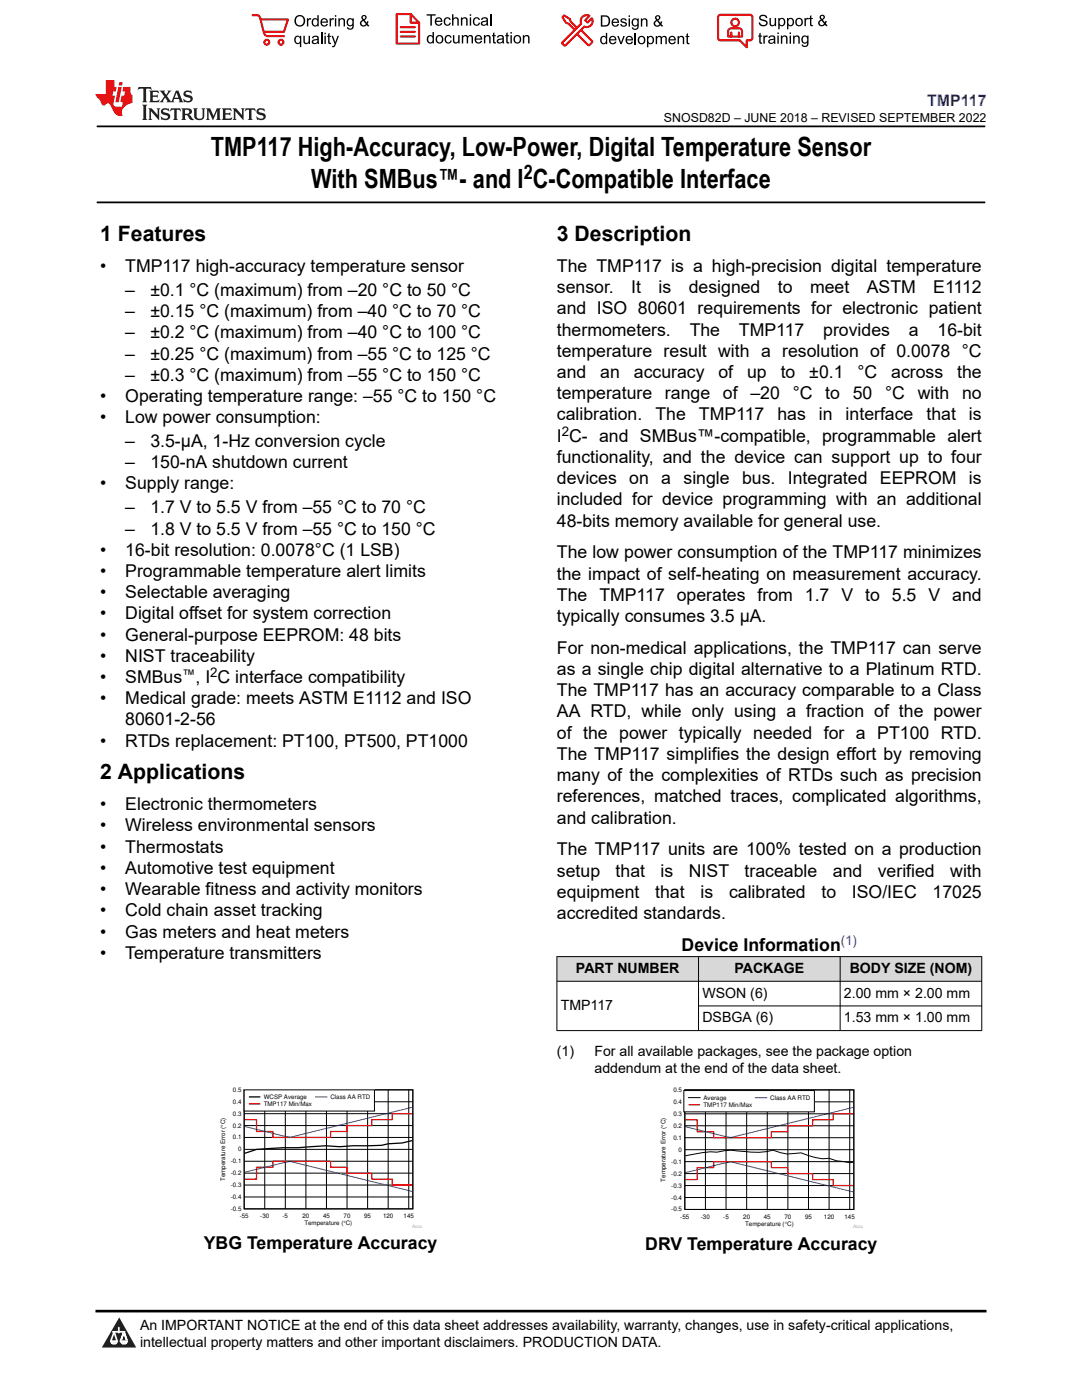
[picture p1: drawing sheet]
<svg xmlns="http://www.w3.org/2000/svg" width="216mm" height="279mm" viewBox="0 0 216 279" stroke-linecap="round" stroke-linejoin="round" font-family="sans-serif">
<path d="M19.3 25.2h177.3M19.3 40.4h177.3" fill="none" stroke="#000" stroke-width=".35"/>
<g fill="#d8d8d8">
<path d="M111.1 190.9h84.8v4.9h-84.8z" fill-rule="evenodd"/>
<path d="M111.2 191h28.1v4.8h-28.1z" fill-rule="evenodd"/>
<path d="M139.4 191h28.2v4.8h-28.2z" fill-rule="evenodd"/>
<path d="M167.7 191h28.1v4.8h-28.1z" fill-rule="evenodd"/>
</g>
<g fill="none" stroke="#000" stroke-width=".2">
<path d="M111.1 190.9h84.9M111.1 195.8h84.9M111.1 190.9v14.8M139.4 190.9v14.8M167.6 190.9v14.8M195.9 190.9v14.8M48.7 217.5h33.7v23.8h-33.7zM48.7 219.9h33.7M52.8 217.5v23.8M56.9 217.5v23.8M61 217.5v23.8M65.1 217.5v23.8"/>
<path d="M69.2 217.5v23.8M73.4 217.5v23.8M77.5 217.5v23.8M81.6 217.5v23.8M139.4 200.8h56.6M196 205.7h-84.9M48.7 238.9h33.7M48.7 236.5h33.7M48.7 234.1h33.7M48.7 231.8h33.7M48.7 229.4h33.7M48.7 227h33.7"/>
<path d="M48.7 224.6h33.7M48.7 222.3h33.7"/>
</g>
<path d="M82.3 227.6l-2.1 .5-2.7 .2-1.4 .3-5.5 .1-2.8 .2-2.8-.2-13.8 .7-2.4 .8" fill="none" stroke="#000" stroke-width=".25"/>
<path d="M48.8 235.3h2.4v-2.4h3.3v-1.1h11.5v1.1h3.2v1.2h5v1.2h4.1v1.2h4M82.3 222.3h-4v1.1h-4.1v1.2h-5v1.2h-3.2v1.2h-11.5v-1.2h-3.3v-2.4h-2.4" fill="none" stroke="#f00" stroke-width=".25"/>
<path d="M48.8 233.9l9.1-2.1 24.4 6M82.3 221l-24.4 6-9.1-2.2" fill="none" stroke="#00f" stroke-width=".2"/>
<path d="M48.7 217.5h26v4.2h-26z" fill-rule="evenodd" fill="#fff"/>
<path d="M48.7 217.5h26v4.2h-26z" fill="none" stroke="#000" stroke-width=".2"/>
<path d="M49.8 218.9h2" fill="none" stroke="#000" stroke-width=".25"/>
<path d="M49.8 220.3h2" fill="none" stroke="#f00" stroke-width=".25"/>
<path d="M63 218.9h2.3" fill="none" stroke="#00f" stroke-width=".2"/>
<path d="M131.6 217h40.7v28.2h-40.7z" fill-rule="evenodd" fill="#fff"/>
<g fill="none" stroke="#000" stroke-width=".2">
<path d="M136.6 217.5h33.8v23.9h-33.8zM136.6 219.9h33.8M140.8 217.5v23.9M144.9 217.5v23.9M149 217.5v23.9M153.1 217.5v23.9M157.2 217.5v23.9M161.3 217.5v23.9M165.4 217.5v23.9M169.6 217.5v23.9M136.6 239h33.8M136.6 236.6h33.8"/>
<path d="M136.6 234.2h33.8M136.6 231.8h33.8M136.6 229.4h33.8M136.6 227.1h33.8M136.6 224.7h33.8M136.6 222.3h33.8M136.7 230.7l5-.8h1.4l2.8-.4 1.4 .2a19.9 19.9 0 0 0 7-.2l2.7 .8 2.8-.2a11.2 11.2 0 0 0 5.6 1.1l1.5 .5 2.7 .4 .7-.2"/>
</g>
<path d="M136.7 235.4h2.4v-2.4h3.3v-1.2h11.5v1.2h3.3v1.2h4.9v1.2h4.2v1.2h4M170.3 222.3h-4v1.2h-4.2v1.2h-4.9v1.2h-3.3v1.2h-11.5v-1.2h-3.3v-2.4h-2.4" fill="none" stroke="#de0000" stroke-width=".25"/>
<path d="M136.7 234l9.2-2.1 24.4 6M170.3 221l-24.4 6-9.2-2.1" fill="none" stroke="#00f" stroke-width=".2"/>
<path d="M136.5 217.6h26v4.3h-26z" fill-rule="evenodd" fill="#fff"/>
<path d="M136.5 217.6h26v4.3h-26zM137.4 219.1h2.3" fill="none" stroke="#000" stroke-width=".2"/>
<path d="M137.5 220.5h2.1" fill="none" stroke="#de0000" stroke-width=".25"/>
<path d="M150.7 219.1h2.3" fill="none" stroke="#00f" stroke-width=".2"/>
<path d="M0 0h215.9v23.8h-215.9z" fill-rule="evenodd" fill="#fff"/>
<path d="M27.7 17.4l-.2 .6 .5-.3h.6v.1v2.2l-.2 .4h1l-.2-.4v-2.2v-.1h.5l.5 .3-.1-.6zM29.8 18.1l.2 .4v1.5l-.2 .4h1.9l.1-.6a1.08 1.08 0 0 1-1.3 .2v-.7h.6l.4 .2v-.6l-.4 .2h-.6v-.6l.2-.1a1 1 0 0 1 1 .2l-.1-.5zM31.8 18.1l1 1.1-1 1.2h.9l-.2-.2 .4-.7 .5 .7-.2 .2h1.6l-.2-.2 .1-.4h1l.1 .4-.1 .2h.9l-.2-.3-.8-2h-.5l-1 2.2-.8-1.1 .9-1.1h-.8l.2 .2-.5 .7-.3-.7 .1-.2zM35.2 18.5l.4 1h-.8zM36.8 18.2a.65 .65 0 0 0-.2 .7 .65 .65 0 0 0 .6 .5l.7 .2 .1 .2a.79 .79 0 0 1-.7 .4 .79 .79 0 0 1-.7-.5l.1 .7 .2-.1a.93 .93 0 0 0 1.1 .1 .93 .93 0 0 0 .4-1 1.46 1.46 0 0 0-1.2-.6l-.1-.3a1.09 1.09 0 0 1 1.2 .2l-.2-.6-.1 .1-.6-.2zM28.4 20.9l.2 .4v2.3l-.2 .3h1l-.2-.3v-2.3l.2-.4zM29.6 21.6l.2 .4v1.6l-.2 .3h.8l-.3-.3v-1.4l1.7 1.8v-2l.2-.4h-.8l.2 .2 .1 1.1-1.2-1.3zM32.3 21.8a.65 .65 0 0 0-.2 .7 .65 .65 0 0 0 .7 .4l.6 .2 .1 .2a.79 .79 0 0 1-.7 .4 .79 .79 0 0 1-.7-.5l.1 .7 .2-.1a.93 .93 0 0 0 1.1 .1 .93 .93 0 0 0 .4-.9 1.46 1.46 0 0 0-1.2-.6l-.1-.4a1.09 1.09 0 0 1 1.2 .2l-.2-.6-.1 .1-.6-.1zM34.1 21.6l-.1 .7a.63 .63 0 0 1 .7-.4l.1 1.7-.3 .3h1l-.2-.3v-1.7a.66 .66 0 0 1 .8 .4l-.1-.7zM36.2 21.6l.2 .4v1.6l-.2 .3h.9l-.2-.2v-.7h.5l.1 .2a.79 .79 0 0 0 1.2 .6l-1-.9a.61 .61 0 0 0 .6-.6 .61 .61 0 0 0-.5-.6zM36.9 21.9h.2a.47 .47 0 0 1 .5 .1 .47 .47 0 0 1 .1 .5l-.2 .2h-.6zM38.5 21.6l.2 .2a2.27 2.27 0 0 0 .4 2 1.04 1.04 0 0 0 1.7-.7v-1.3l.2-.2h-.8l.2 .4v1.1a.6 .6 0 0 1-.6 .6 .6 .6 0 0 1-.6-.6v-1.1l.3-.4zM41.1 21.6l.2 .4v1.6l-.2 .3h.7l-.2-.3v-1.5l.9 1.9 .8-1.9v1.5l-.2 .3h1l-.3-.3v-1.6l.3-.4h-.8l-.7 1.5-.7-1.5zM44.3 21.6l.2 .4v1.6l-.2 .3h1.9l.1-.5a1.09 1.09 0 0 1-1.3 .1v-.6h.6l.4 .1v-.6l-.4 .2h-.6v-.6l.2-.1a1.01 1.01 0 0 1 1 .3l-.1-.6zM46.4 21.6l.3 .4v1.6l-.3 .3h.8l-.2-.3v-1.4l1.6 1.8v-2l.2-.4h-.7l.2 .2v1.1l-1.2-1.3zM49 21.6l-.1 .7a.63 .63 0 0 1 .8-.4v1.7l-.3 .3h1l-.2-.3v-1.7a.66 .66 0 0 1 .8 .4l-.1-.7zM51.4 21.8a.65 .65 0 0 0-.2 .7 .65 .65 0 0 0 .6 .4l.6 .2 .2 .2a.79 .79 0 0 1-.8 .4 .79 .79 0 0 1-.6-.5l.1 .7 .2-.1a.93 .93 0 0 0 1 .1 .93 .93 0 0 0 .5-.9 1.46 1.46 0 0 0-1.3-.6l-.1-.4a1.09 1.09 0 0 1 1.3 .2l-.2-.6-.2 .1-.5-.1z" fill="#231f20"/>
<path d="M21.1 16v2.8h-2.1l.1 .3 .9 1a.95 .95 0 0 0 .9 .9 .59 .59 0 0 1 .6-.4 .59 .59 0 0 1 .5 .4l.4 .8a1.59 1.59 0 0 0 2.1 1.3 1.61 1.61 0 0 1 1-2.2l1-.4-.1-1.5a1.59 1.59 0 0 1-.4-1.6h-1.4l-.2 .9h.5l-.1 .8h-.5l-.2 1v.2l.4 .1-.2 .9h-.6a.73 .73 0 0 1-1.1-.7l.3-1.5h-.5l.2-.8h.5l.2-.9h-.5v-1.4zM23.6 17.4l-.6 3h.7l.6-3zM23.8 16.4l-.1 .7h.7l.1-.7z" fill="#ed1c24"/>
<g fill="#000">
<path d="M58.7 4.2a1.15 1.15 0 0 1 2.3 0 1.15 1.15 0 0 1-2.3 0zM59.3 3.5a.89 .89 0 0 0-.2 1.1 .89 .89 0 0 0 1.1 .4 .88 .88 0 0 0 .3-1.3 .88 .88 0 0 0-1.2-.2z" fill-rule="evenodd"/>
<path d="M58.9 7.3l.5-.2 .5 .3v-.3h.2v2.3h-.3v-.8a.74 .74 0 0 1-.9 0 .74 .74 0 0 1-.2-1zM59.1 7.5a.57 .57 0 0 0-.1 .7 .57 .57 0 0 0 .7 .2 .57 .57 0 0 0 .2-.7 .57 .57 0 0 0-.8-.2z" fill-rule="evenodd"/>
<path d="M61.2 3.6h.3v.3l.2-.2 .3-.1 .1 .1-.1 .3a.36 .36 0 0 0-.4 0 .36 .36 0 0 0-.1 .4v.9h-.3z" fill-rule="evenodd"/>
<path d="M60.5 7.1h.3v.9a.41 .41 0 0 0 .4 .6 .41 .41 0 0 0 .4-.6v-.9h.3v1.7h-.3v-.3a.58 .58 0 0 1-.7 .3 .58 .58 0 0 1-.4-.6z" fill-rule="evenodd"/>
<path d="M62.4 3.8l.5-.2 .4 .2v-.8h.3v2.3h-.3v-.2a.75 .75 0 0 1-1-.1 .75 .75 0 0 1 0-1zM62.6 4a.57 .57 0 0 0-.1 .7 .57 .57 0 0 0 .7 .2 .57 .57 0 0 0 .1-.7 .57 .57 0 0 0-.7-.2z" fill-rule="evenodd"/>
<path d="M62.4 7.3a.74 .74 0 0 1 .9-.1 .74 .74 0 0 1 .3 .9l.1 .7h-.3v-.2a.57 .57 0 0 1-.9 .2 .57 .57 0 0 1-.1-.8l.9-.3a.41 .41 0 0 0-.3-.4 .41 .41 0 0 0-.5 .4l-.3-.1zM62.6 8.2a.35 .35 0 0 0 .1 .5 .35 .35 0 0 0 .5-.3l.1-.4z" fill-rule="evenodd"/>
<path d="M64.7 6.5h.3v.3h-.3zM64.7 7.1h.3v1.7h-.3z" fill-rule="evenodd"/>
<path d="M64.2 3.8a.76 .76 0 0 1 .9-.1 .76 .76 0 0 1 .3 .8h-1.2a.47 .47 0 0 0 .4 .6 .47 .47 0 0 0 .5-.4l.3 .1a.82 .82 0 0 1-1.2 .3 .82 .82 0 0 1 0-1.3zM64.4 4l-.2 .3h.9l-.2-.4z" fill-rule="evenodd"/>
<path d="M65.8 3.6h.2v.3l.2-.2 .3-.1 .2 .1-.1 .3a.36 .36 0 0 0-.5 0 .36 .36 0 0 0 0 .4v.9h-.3z" fill-rule="evenodd"/>
<path d="M65.5 6.7l.3-.1v.5h.2v.3h-.2v.9v.2h.2l.1 .3a.41 .41 0 0 1-.5-.1 .41 .41 0 0 1-.1-.4v-.9h-.2v-.3h.2z" fill-rule="evenodd"/>
<path d="M66.1 7.1h.3l.5 1.4 .5-1.4h.2l-.6 1.7a.57 .57 0 0 1-.7 .6v-.3a.37 .37 0 0 0 .5-.3z" fill-rule="evenodd"/>
<path d="M66.8 3h.3v.3h-.3zM66.8 3.6h.3v1.7h-.3z" fill-rule="evenodd"/>
<path d="M67.5 3.6h.3v.3a.58 .58 0 0 1 .7-.3 .58 .58 0 0 1 .3 .7v1h-.2v-1a.4 .4 0 0 0-.5-.5 .4 .4 0 0 0-.3 .6v.9h-.3z" fill-rule="evenodd"/>
<path d="M69.3 3.8l.6-.2 .4 .2v-.2h.3v1.5a.71 .71 0 0 1-.5 .8 .71 .71 0 0 1-.9-.5h.3a.46 .46 0 0 0 .6 .3 .46 .46 0 0 0 .2-.6 .78 .78 0 0 1-1.1-.2 .78 .78 0 0 1 .1-1.1zM69.6 4a.53 .53 0 0 0-.1 .8 .53 .53 0 0 0 .8 0 .54 .54 0 0 0 0-.7 .54 .54 0 0 0-.7-.1z" fill-rule="evenodd"/>
<path d="M72.2 3.1a.53 .53 0 0 1 .9 .1 .53 .53 0 0 1-.4 .8l.5 .5 .1-.3 .2 .1-.2 .5 .4 .3-.2 .2-.3-.3a.71 .71 0 0 1-1.2 .1 .71 .71 0 0 1 .3-1.1l-.2-.5zM72.3 3.5a.3 .3 0 0 0 .6 0 .3 .3 0 0 0-.6 0zM72.3 4.3a.45 .45 0 0 0 0 .7 .45 .45 0 0 0 .7-.2l-.5-.6z" fill-rule="evenodd"/>
<path d="M85.1 2.8h1.8v.3h-.7v2h-.3v-2h-.8z" fill-rule="evenodd"/>
<path d="M85.3 7.2l.6-.2 .4 .2v-.8h.3v2.3h-.3v-.2a.76 .76 0 0 1-1-.1 .76 .76 0 0 1-.1-1zM85.6 7.4a.58 .58 0 0 0-.1 .7 .58 .58 0 0 0 .7 .2 .58 .58 0 0 0 .1-.7 .58 .58 0 0 0-.7-.2z" fill-rule="evenodd"/>
<path d="M87.2 7.2a.81 .81 0 0 1 1.1 .1 .81 .81 0 0 1-.1 1.2 .81 .81 0 0 1-1.2-.2v-.7zM87.3 7.4a.57 .57 0 0 0 0 .8 .57 .57 0 0 0 .8 0 .57 .57 0 0 0 0-.7 .57 .57 0 0 0-.8-.1z" fill-rule="evenodd"/>
<path d="M87 3.7a.77 .77 0 0 1 .9-.2 .77 .77 0 0 1 .4 .9h-1.3a.48 .48 0 0 0 .4 .5 .48 .48 0 0 0 .6-.3h.3a.83 .83 0 0 1-1.3 .4 .83 .83 0 0 1 0-1.3zM87.2 3.8l-.1 .3h.9l-.3-.4z" fill-rule="evenodd"/>
<path d="M88.7 3.7a.7 .7 0 0 1 1.2 .3h-.2a.45 .45 0 0 0-.6-.3 .45 .45 0 0 0-.3 .6 .45 .45 0 0 0 .3 .6 .45 .45 0 0 0 .6-.4l.3 .1a.76 .76 0 0 1-1.1 .5 .76 .76 0 0 1-.3-1.1z" fill-rule="evenodd"/>
<path d="M88.9 7.2a.7 .7 0 0 1 1.2 .3h-.3a.45 .45 0 0 0-.5-.3 .45 .45 0 0 0-.3 .6 .45 .45 0 0 0 .3 .6 .45 .45 0 0 0 .6-.3h.2a.76 .76 0 0 1-1 .5 .76 .76 0 0 1-.3-1.1z" fill-rule="evenodd"/>
<path d="M90.2 2.8h.3v.9a.59 .59 0 0 1 .7-.2 .59 .59 0 0 1 .3 .6v1h-.2v-1a.4 .4 0 0 0-.5-.4 .4 .4 0 0 0-.3 .5v.9h-.3z" fill-rule="evenodd"/>
<path d="M90.4 7h.3v.9a.41 .41 0 0 0 .4 .6 .41 .41 0 0 0 .3-.6v-.9h.3v1.7h-.2v-.3a.58 .58 0 0 1-.7 .3 .58 .58 0 0 1-.4-.7z" fill-rule="evenodd"/>
<path d="M92 3.5h.2v.2a.59 .59 0 0 1 .7-.3 .59 .59 0 0 1 .4 .7v1h-.3v-1a.41 .41 0 0 0-.4-.4 .41 .41 0 0 0-.4 .5v.9h-.2z" fill-rule="evenodd"/>
<path d="M92.1 7h.3v.3a.56 .56 0 0 1 1 0 .54 .54 0 0 1 .6-.3 .54 .54 0 0 1 .4 .5v1.2h-.3v-1.1a.34 .34 0 0 0-.3-.4 .34 .34 0 0 0-.4 .3v1.2h-.3v-1.1a.38 .38 0 0 0-.5-.3 .38 .38 0 0 0-.2 .5v.9h-.3z" fill-rule="evenodd"/>
<path d="M93.7 2.8h.3v.4h-.3zM93.7 3.5h.3v1.6h-.3z" fill-rule="evenodd"/>
<path d="M94.6 3.7a.7 .7 0 0 1 1.2 .3h-.3a.45 .45 0 0 0-.6-.3 .45 .45 0 0 0-.3 .6 .45 .45 0 0 0 .4 .6 .45 .45 0 0 0 .5-.4l.3 .1a.76 .76 0 0 1-1 .5 .76 .76 0 0 1-.4-1.1z" fill-rule="evenodd"/>
<path d="M94.9 7.2a.77 .77 0 0 1 .9-.1 .77 .77 0 0 1 .4 .8h-1.2a.48 .48 0 0 0 .3 .6 .48 .48 0 0 0 .6-.4l.3 .1a.83 .83 0 0 1-1.3 .3 .83 .83 0 0 1 0-1.3zM95.1 7.3l-.1 .4h.9l-.2-.4z" fill-rule="evenodd"/>
<path d="M96.6 7h.2v.3a.59 .59 0 0 1 .7-.3 .59 .59 0 0 1 .4 .7v1h-.3v-1a.41 .41 0 0 0-.4-.5 .41 .41 0 0 0-.4 .6v.9h-.2z" fill-rule="evenodd"/>
<path d="M96.1 3.7a.74 .74 0 0 1 1-.2 .74 .74 0 0 1 .3 .9v.7h-.2l-.1-.2a.59 .59 0 0 1-.8 .3 .59 .59 0 0 1-.2-.8l1-.3a.42 .42 0 0 0-.4-.5 .42 .42 0 0 0-.4 .4l-.3-.1zM96.3 4.5a.36 .36 0 0 0 .2 .5 .36 .36 0 0 0 .5-.2l.1-.5z" fill-rule="evenodd"/>
<path d="M98.4 6.6l.3-.2v.6h.2v.2h-.2v1v.2h.2l.1 .3a.41 .41 0 0 1-.5-.1 .41 .41 0 0 1-.1-.4v-1h-.2v-.2h.2z" fill-rule="evenodd"/>
<path d="M99.3 7.2a.74 .74 0 0 1 1-.2 .74 .74 0 0 1 .2 1l.1 .7h-.3v-.2a.59 .59 0 0 1-.8 .2 .59 .59 0 0 1-.3-.8l1.1-.3a.42 .42 0 0 0-.4-.4 .42 .42 0 0 0-.5 .3h-.2zM99.5 8a.36 .36 0 0 0 .2 .5 .36 .36 0 0 0 .4-.2l.2-.5z" fill-rule="evenodd"/>
<path d="M101 6.6l.3-.2v.6h.3v.2h-.3v1l.1 .2h.2v.3a.41 .41 0 0 1-.4-.1 .41 .41 0 0 1-.2-.4v-1h-.2v-.2h.2z" fill-rule="evenodd"/>
<path d="M101.9 6.4h.2v.3h-.2zM101.9 7h.2v1.7h-.2z" fill-rule="evenodd"/>
<path d="M102.7 7.2a.81 .81 0 0 1 1.1 .1 .81 .81 0 0 1-.1 1.2 .81 .81 0 0 1-1.2-.2v-.7zM102.9 7.4a.57 .57 0 0 0-.1 .8 .57 .57 0 0 0 .9 0 .57 .57 0 0 0-.1-.7 .57 .57 0 0 0-.7-.1z" fill-rule="evenodd"/>
<path d="M104.3 7h.3v.3a.59 .59 0 0 1 .7-.3 .59 .59 0 0 1 .4 .7v1h-.3v-1a.41 .41 0 0 0-.5-.5 .41 .41 0 0 0-.3 .6v.9h-.3z" fill-rule="evenodd"/>
<path d="M119.9 3.1h.8a1.12 1.12 0 0 1 1 1.1 1.12 1.12 0 0 1-1 1.1h-.8zM120.2 3.3v1.7h.5a.86 .86 0 0 0 .8-.8 .86 .86 0 0 0-.8-.9z" fill-rule="evenodd"/>
<path d="M119.9 7.4l.5-.3 .5 .3v-.8h.3v2.2h-.3v-.2a.75 .75 0 0 1-1 0 .75 .75 0 0 1-.1-1zM120.2 7.5a.57 .57 0 0 0-.2 .8 .57 .57 0 0 0 .8 .2 .57 .57 0 0 0 .1-.8 .57 .57 0 0 0-.7-.2z" fill-rule="evenodd"/>
<path d="M121.7 7.4a.76 .76 0 0 1 .9-.2 .76 .76 0 0 1 .4 .9h-1.2a.47 .47 0 0 0 .3 .5 .47 .47 0 0 0 .6-.3h.3a.82 .82 0 0 1-1.3 .4 .82 .82 0 0 1 0-1.3zM121.9 7.5l-.1 .3h.9l-.2-.4z" fill-rule="evenodd"/>
<path d="M122.2 3.9a.76 .76 0 0 1 .9-.2 .76 .76 0 0 1 .4 .9h-1.2a.47 .47 0 0 0 .4 .5 .47 .47 0 0 0 .5-.3h.3a.82 .82 0 0 1-1.2 .4 .82 .82 0 0 1-.1-1.3zM122.5 4l-.2 .3h.9l-.2-.4z" fill-rule="evenodd"/>
<path d="M123.9 3.8a.71 .71 0 0 1 1.1 .3h-.2a.32 .32 0 0 0-.4-.3 .32 .32 0 0 0-.3 .4h.1a.75 .75 0 0 1 .9 .8 .72 .72 0 0 1-.7 .3 .72 .72 0 0 1-.6-.5h.2a.36 .36 0 0 0 .4 .4 .36 .36 0 0 0 .3-.5 .8 .8 0 0 1-.9-.7z" fill-rule="evenodd"/>
<path d="M123.2 7.2h.3l.4 1.3 .5-1.3h.3l-.6 1.6h-.3z" fill-rule="evenodd"/>
<path d="M125.4 3.1h.3v.3h-.3zM125.4 3.7h.3v1.6h-.3z" fill-rule="evenodd"/>
<path d="M125 7.4a.76 .76 0 0 1 .9-.2 .76 .76 0 0 1 .4 .9h-1.2a.47 .47 0 0 0 .4 .5 .47 .47 0 0 0 .5-.3h.3a.82 .82 0 0 1-1.2 .4 .82 .82 0 0 1-.1-1.3zM125.3 7.5l-.2 .3h.9l-.2-.4z" fill-rule="evenodd"/>
<path d="M126.2 3.9l.5-.3 .5 .3v-.2h.3v1.4a.71 .71 0 0 1-.6 .8 .71 .71 0 0 1-.8-.5l.2 .1a.46 .46 0 0 0 .7 .2 .46 .46 0 0 0 .2-.6 .78 .78 0 0 1-1.1-.1 .78 .78 0 0 1 .1-1.1zM126.4 4a.53 .53 0 0 0 0 .8 .53 .53 0 0 0 .7 0 .54 .54 0 0 0 0-.7 .54 .54 0 0 0-.7-.1z" fill-rule="evenodd"/>
<path d="M127.5 7.3a.8 .8 0 0 1 1.1 .2 .8 .8 0 0 1-.1 1.1 .8 .8 0 0 1-1.2-.1v-.8zM127.7 7.5a.56 .56 0 0 0-.1 .9 .56 .56 0 0 0 .8-.1 .56 .56 0 0 0 0-.7 .56 .56 0 0 0-.7-.1z" fill-rule="evenodd"/>
<path d="M127.9 3.7h.2v.2a.58 .58 0 0 1 .7-.2 .58 .58 0 0 1 .4 .6v1h-.3v-1a.4 .4 0 0 0-.4-.4 .4 .4 0 0 0-.3 .5v.9h-.3z" fill-rule="evenodd"/>
<path d="M129.1 7.2h.2v.2a.72 .72 0 0 1 1-.1 .72 .72 0 0 1 .2 1 .64 .64 0 0 1-.5 .5 .64 .64 0 0 1-.6-.2v.8h-.3zM129.5 7.5a.56 .56 0 0 0-.1 .8 .56 .56 0 0 0 .7 .2 .56 .56 0 0 0 .1-.8 .56 .56 0 0 0-.7-.2z" fill-rule="evenodd"/>
<path d="M130.8 7.2h.3v.2a.55 .55 0 0 1 .9 0 .53 .53 0 0 1 .7-.3 .53 .53 0 0 1 .4 .6v1.1h-.3v-1a.34 .34 0 0 0-.3-.4 .34 .34 0 0 0-.4 .3v1.1h-.3v-1a.37 .37 0 0 0-.5-.4 .37 .37 0 0 0-.2 .6v.8h-.3z" fill-rule="evenodd"/>
<path d="M130.9 3.2a.53 .53 0 0 1 .8 .1 .53 .53 0 0 1-.3 .8l.4 .5 .1-.4 .3 .1-.2 .5 .3 .3-.2 .3-.3-.4a.71 .71 0 0 1-1.2 .1 .71 .71 0 0 1 .4-1.1l-.3-.5zM130.9 3.6a.3 .3 0 0 0 .6 0 .3 .3 0 0 0-.6 0zM130.9 4.3a.45 .45 0 0 0 0 .7 .45 .45 0 0 0 .7-.2l-.5-.6z" fill-rule="evenodd"/>
<path d="M133.6 7.4a.76 .76 0 0 1 .9-.2 .76 .76 0 0 1 .4 .9h-1.3a.47 .47 0 0 0 .4 .5 .47 .47 0 0 0 .6-.3h.3a.82 .82 0 0 1-1.3 .4 .82 .82 0 0 1 0-1.3zM133.8 7.5l-.1 .3h.9l-.3-.4z" fill-rule="evenodd"/>
<path d="M135.2 7.2h.3v.2a.58 .58 0 0 1 .7-.2 .58 .58 0 0 1 .3 .6v1h-.3v-1a.4 .4 0 0 0-.4-.4 .4 .4 0 0 0-.3 .5v.9h-.3z" fill-rule="evenodd"/>
<path d="M137 6.8l.3-.2v.6h.2v.2h-.2v1v.2h.2l.1 .2a.41 .41 0 0 1-.5 0 .41 .41 0 0 1-.1-.5v-.9h-.2v-.2h.2z" fill-rule="evenodd"/>
<path d="M151.7 3.1a.88 .88 0 0 1 1.4 .5h-.3a.49 .49 0 0 0-.5-.5 .49 .49 0 0 0-.4 .6v.1a1.06 1.06 0 0 1 1.3 1 .95 .95 0 0 1-1 .4 .95 .95 0 0 1-.8-.7h.3a.58 .58 0 0 0 .6 .5 .58 .58 0 0 0 .5-.6l-.2-.1a.95 .95 0 0 1-1.1-.9z" fill-rule="evenodd"/>
<path d="M151.5 6.7l.3-.2v.6h.3v.2h-.3v1v.2h.3v.2a.41 .41 0 0 1-.5 0 .41 .41 0 0 1-.1-.5v-.9h-.2v-.2h.2z" fill-rule="evenodd"/>
<path d="M152.3 7.1h.3v.2l.1-.2h.4h.1l-.1 .3a.36 .36 0 0 0-.4 0 .36 .36 0 0 0-.1 .5v.8h-.3z" fill-rule="evenodd"/>
<path d="M153.4 7.3a.74 .74 0 0 1 1-.2 .74 .74 0 0 1 .3 .9l.1 .7h-.3l-.1-.2a.57 .57 0 0 1-.8 .3 .57 .57 0 0 1-.1-.9l.9-.2a.41 .41 0 0 0-.4-.4 .41 .41 0 0 0-.4 .3h-.3zM153.7 8.1a.35 .35 0 0 0 .1 .5 .35 .35 0 0 0 .5-.2l.1-.5z" fill-rule="evenodd"/>
<path d="M153.5 3.6h.3v.9a.41 .41 0 0 0 .4 .5 .41 .41 0 0 0 .4-.5v-.9h.3v1.6h-.3v-.2a.58 .58 0 0 1-.7 .2 .58 .58 0 0 1-.4-.6z" fill-rule="evenodd"/>
<path d="M155.1 6.5h.3v.3h-.3zM155.1 7.1h.3v1.6h-.3z" fill-rule="evenodd"/>
<path d="M155.3 3.6h.2v.2a.72 .72 0 0 1 1-.1 .72 .72 0 0 1 .2 1 .64 .64 0 0 1-.5 .5 .64 .64 0 0 1-.6-.2v.8h-.3zM155.7 3.9a.56 .56 0 0 0-.2 .8 .56 .56 0 0 0 .8 .2 .56 .56 0 0 0 .1-.8 .56 .56 0 0 0-.7-.2z" fill-rule="evenodd"/>
<path d="M155.8 7.1h.3v.2a.58 .58 0 0 1 .7-.2 .58 .58 0 0 1 .3 .6v1h-.2v-1a.4 .4 0 0 0-.5-.4 .4 .4 0 0 0-.3 .5v.9h-.3z" fill-rule="evenodd"/>
<path d="M157 3.6h.3v.2a.72 .72 0 0 1 1-.1 .72 .72 0 0 1 .1 1 .64 .64 0 0 1-.4 .5 .64 .64 0 0 1-.7-.2v.8h-.3zM157.4 3.9a.56 .56 0 0 0-.1 .8 .56 .56 0 0 0 .7 .2 .56 .56 0 0 0 .2-.8 .56 .56 0 0 0-.8-.2z" fill-rule="evenodd"/>
<path d="M157.6 6.5h.2v.3h-.2zM157.6 7.1h.2v1.6h-.2z" fill-rule="evenodd"/>
<path d="M158.3 7.1h.2v.2a.58 .58 0 0 1 .7-.2 .58 .58 0 0 1 .4 .6v1h-.3v-1a.4 .4 0 0 0-.4-.4 .4 .4 0 0 0-.4 .5v.9h-.2z" fill-rule="evenodd"/>
<path d="M158.9 3.7a.8 .8 0 0 1 1.2 .2 .8 .8 0 0 1-.2 1.1 .8 .8 0 0 1-1.1-.1l-.1-.8zM159.1 3.9a.56 .56 0 0 0-.1 .9 .56 .56 0 0 0 .9 0 .56 .56 0 0 0-.1-.8 .56 .56 0 0 0-.7-.1z" fill-rule="evenodd"/>
<path d="M160.1 7.3l.5-.2 .5 .2v-.2h.2v1.4a.71 .71 0 0 1-.5 .9 .71 .71 0 0 1-.8-.5h.2a.46 .46 0 0 0 .6 .2 .46 .46 0 0 0 .2-.6 .78 .78 0 0 1-1-.1 .78 .78 0 0 1 .1-1.1zM160.3 7.4a.53 .53 0 0 0-.1 .8 .53 .53 0 0 0 .8 0 .54 .54 0 0 0 0-.7 .54 .54 0 0 0-.7-.1z" fill-rule="evenodd"/>
<path d="M160.5 3.6h.3v.2l.1-.2h.4h.1l-.1 .3a.36 .36 0 0 0-.4 0 .36 .36 0 0 0-.1 .5v.8h-.3z" fill-rule="evenodd"/>
<path d="M161.6 3.2l.3-.2v.6h.3v.2h-.3v1l.1 .2h.2v.2a.41 .41 0 0 1-.4 0 .41 .41 0 0 1-.2-.5v-.9h-.2v-.2h.2z" fill-rule="evenodd"/>
<path d="M163.7 3.1a.53 .53 0 0 1 .8 .1 .53 .53 0 0 1-.3 .8l.4 .5 .1-.3h.3l-.2 .5 .3 .3-.2 .3-.3-.3a.71 .71 0 0 1-1.2 .1 .71 .71 0 0 1 .4-1.2l-.3-.5zM163.8 3.5a.3 .3 0 0 0 .6 0 .3 .3 0 0 0-.6 0zM163.7 4.2a.45 .45 0 0 0 0 .8 .45 .45 0 0 0 .7-.3l-.5-.6z" fill-rule="evenodd"/>
</g>
<path d="M64.2 6.5v2.3M97.9 2.8v2.3M126.8 6.6v2.2" fill="none" stroke="#000" stroke-width=".28"/>
<g fill="none" stroke="#de0000" stroke-width=".42">
<path d="M50.4 3l1.1 .1a1.4 1.4 0 0 1 .6 1.2l.6 2.5a.95 .95 0 0 0 1.2 .4h2.8M52 3.9h5.5l-.8 2.4h-4M79.1 2.8h2.8v1.7h1.7v4.2h-4.5zM80 6.4h2.8M80 5.4h2.8M80 7.3h2.8M82 2.8l1.6 1.7M115.1 5.5l-1.2-1.2-.2-.5-1.2-.7-.3 .3 .7 1.1 .5 .2 1.3 1.3M115.9 6l2.2 2.2v.3l-.5 .5h-.3l-2.2-2.2zM115.9 6l.7-.7a1.19 1.19 0 0 0 1.3-.3 1.19 1.19 0 0 0 .2-1.4l-.8 .9-.5-.5 .8-.8a1.19 1.19 0 0 0-1.3 .1 1.19 1.19 0 0 0-.3 1.4l-3.8 3.7v.3l.3 .3h.3l2.3-2.2M143.3 3.2l.5-.2h5.9l.4 .2v4.4l-.2 .4-.9 .1v1.3l-1.4-1.3h-3.8l-.5-.3zM145.5 5.8l.4-.1h1.6a.61 .61 0 0 1 .6 .6v1h-2.8v-1z"/>
<path d="M145.9 6.5v.8M147.4 6.5v.8"/>
<circle cx="53.2" cy="8.4" r=".49"/>
<circle cx="56.1" cy="8.4" r=".49"/>
<circle cx="146.7" cy="4.5" r=".75"/>
</g>
<path d="M0 261.4h215.9v18h-215.9z" fill-rule="evenodd" fill="#fff"/>
<path d="M23.8 262.9l3.4 6h-6.9z" fill="#231f20"/>
<path d="M22.1 267.7h1.3l-.4 .5h-.3a.55 .55 0 0 1-.6-.5z" fill-rule="evenodd" fill="#fff"/>
<path d="M22.1 267.7h1.3l-.4 .5h-.3a.55 .55 0 0 1-.6-.5z" fill="none" stroke="#231f20" stroke-width=".34"/>
<path d="M22.1 267.7h1.3l-.4 .5h-.5zM22.6 265.8h.1M22.6 265.8h2.3zM23.7 265.9h.1M23.7 264.9v1zM24 267.7h.1" fill="none" stroke="#fff" stroke-width=".34"/>
<path d="M24.7 265.8l-.7 1.9z" fill="#fff"/>
<path d="M24.7 265.8l-.7 1.9z" fill="none" stroke="#fff" stroke-width=".34"/>
<path d="M24.7 265.8l.7 1.9z" fill="#fff"/>
<path d="M24.7 265.8l.7 1.9zM25.3 267.7h.1" fill="none" stroke="#fff" stroke-width=".34"/>
<path d="M22.8 265.8l-.7 1.9z" fill="#fff"/>
<path d="M22.8 265.8l-.7 1.9z" fill="none" stroke="#fff" stroke-width=".34"/>
<path d="M22.8 265.8l.6 1.9z" fill="#fff"/>
<path d="M22.8 265.8l.6 1.9z" fill="none" stroke="#fff" stroke-width=".34"/>
<path d="M24.1 267.7h1.3a.65 .65 0 0 1-.6 .5 .65 .65 0 0 1-.7-.5z" fill-rule="evenodd" fill="#fff"/>
<path d="M24.1 267.7h1.3a.65 .65 0 0 1-.6 .5 .65 .65 0 0 1-.7-.5z" fill="none" stroke="#231f20" stroke-width=".34"/>
<path d="M24 267.7h.1M24.1 267.7h1.3l-.4 .5h-.5z" fill="none" stroke="#fff" stroke-width=".34"/>
<path d="M19 261.7h177.8" fill="none" stroke="#000" stroke-width=".53"/>
<g font-size="5.3">
<text x="42.1" y="31.2">TMP117 High-Accuracy, Low-Power, Digital Temperature Sensor</text>
<text x="62.1" y="37.5">With SMBus™- and I C-Compatible Interface</text>
</g>
<g font-size="4.2">
<text x="20" y="48.1">1 Features</text>
<text x="111.1" y="48.1">3 Description</text>
<text x="20" y="155.6">2 Applications</text>
</g>
<text font-size="4" x="104.5" y="35.8">2</text>
<g font-size="3.5">
<text x="20" y="54.3">•</text>
<text x="25" y="54.3">TMP117 high-accuracy temperature sensor</text>
<text x="25" y="59">–</text>
<text x="30" y="59">±0.1 °C (maximum) from –20 °C to 50 °C</text>
<text x="111.1" y="54.3">The TMP117 is a high-precision digital temperature</text>
<text x="111.1" y="58.5">sensor.</text>
<text x="126" y="58.5">It</text>
<text x="131.4" y="58.5">is</text>
<text x="137.4" y="58.5">designed</text>
<text x="155.2" y="58.5">to</text>
<text x="161.6" y="58.5">meet</text>
<text x="173" y="58.5">ASTM</text>
<text x="186.2" y="58.5">E1112</text>
<text x="25" y="63.3">–</text>
<text x="30" y="63.3">±0.15 °C (maximum) from –40 °C to 70 °C</text>
<text x="111.1" y="62.8">and ISO 80601 requirements for electronic patient</text>
<text x="25" y="67.5">–</text>
<text x="25" y="71.7">–</text>
<text x="30" y="67.5">±0.2 °C (maximum) from –40 °C to 100 °C</text>
<text x="30" y="71.7">±0.25 °C (maximum) from –55 °C to 125 °C</text>
<text x="111.1" y="67">thermometers.</text>
<text x="111.1" y="71.2">temperature result with a resolution of 0.0078 °C</text>
<text x="137.6" y="67">The</text>
<text x="147.5" y="67">TMP117</text>
<text x="164.3" y="67">provides</text>
<text x="181.4" y="67">a</text>
<text x="187.1" y="67">16-bit</text>
<text x="25" y="76">–</text>
<text x="30" y="76">±0.3 °C (maximum) from –55 °C to 150 °C</text>
<text x="111.1" y="75.5">and</text>
<text x="119.8" y="75.5">an</text>
<text x="126.5" y="75.5">accuracy</text>
<text x="143.4" y="75.5">of</text>
<text x="149.1" y="75.5">up</text>
<text x="155.8" y="75.5">to</text>
<text x="161.5" y="75.5">±0.1</text>
<text x="171.1" y="75.5">°C</text>
<text x="177.8" y="75.5">across</text>
<text x="191" y="75.5">the</text>
<text x="20" y="80.2">•</text>
<text x="25" y="80.2">Operating temperature range: –55 °C to 150 °C</text>
<text x="111.1" y="79.7">temperature</text>
<text x="111.1" y="83.9">calibration.</text>
<text x="130.8" y="83.9">The</text>
<text x="132.7" y="79.7">range</text>
<text x="139.5" y="83.9">TMP117</text>
<text x="144.3" y="79.7">of –20</text>
<text x="155.1" y="83.9">has</text>
<text x="158.2" y="79.7">°C</text>
<text x="163.4" y="83.9">in</text>
<text x="164.7" y="79.7">to</text>
<text x="168.7" y="83.9">interface</text>
<text x="170.2" y="79.7">50</text>
<text x="176.6" y="79.7">°C</text>
<text x="183.1" y="79.7">with</text>
<text x="184.9" y="83.9">that</text>
<text x="192" y="79.7">no</text>
<text x="193.3" y="83.9">is</text>
<text x="20" y="84.4">•</text>
<text x="25" y="84.4">Low power consumption:</text>
<text x="25" y="89.2">–</text>
<text x="30" y="89.2">3.5-μA, 1-Hz conversion cycle</text>
<text x="111.1" y="88.2">I C- and SMBus™-compatible, programmable alert</text>
<text x="25" y="93.4">–</text>
<text x="30" y="93.4">150-nA shutdown current</text>
<text x="111.1" y="92.4">functionality, and the device can support up to four</text>
<text x="20" y="97.7">•</text>
<text x="25" y="97.7">Supply range:</text>
<text x="111.1" y="100.9">included for device programming with an additional</text>
<text x="111.1" y="96.6">devices</text>
<text x="125.6" y="96.6">on</text>
<text x="132" y="96.6">a</text>
<text x="136.4" y="96.6">single</text>
<text x="148.1" y="96.6">bus.</text>
<text x="157.2" y="96.6">Integrated</text>
<text x="175.6" y="96.6">EEPROM</text>
<text x="193.3" y="96.6">is</text>
<text x="25" y="102.4">–</text>
<text x="25" y="106.7">–</text>
<text x="30" y="102.4">1.7 V to 5.5 V from –55 °C to 70 °C</text>
<text x="30" y="106.7">1.8 V to 5.5 V from –55 °C to 150 °C</text>
<text x="111.1" y="105.1">48-bits memory available for general use.</text>
<text x="20" y="110.9">•</text>
<text x="25" y="110.9">16-bit resolution: 0.0078°C (1 LSB)</text>
<text x="111.1" y="111.4">The low power consumption of the TMP117 minimizes</text>
<text x="20" y="115.1">•</text>
<text x="20" y="119.4">•</text>
<text x="25" y="115.1">Programmable temperature alert limits</text>
<text x="25" y="119.4">Selectable averaging</text>
<text x="111.1" y="115.7">the impact of self-heating on measurement accuracy.</text>
<text x="111.1" y="119.9">The TMP117 operates from 1.7 V to 5.5 V and</text>
<text x="20" y="123.6">•</text>
<text x="25" y="123.6">Digital offset for system correction</text>
<text x="111.1" y="124.1">typically consumes 3.5 μA.</text>
<text x="20" y="127.8">•</text>
<text x="25" y="127.8">General-purpose EEPROM: 48 bits</text>
<text x="111.1" y="130.5">For non-medical applications, the TMP117 can serve</text>
<text x="20" y="132.1">•</text>
<text x="20" y="136.3">•</text>
<text x="25" y="132.1">NIST traceability</text>
<text x="25" y="136.3">SMBus</text>
<text x="39" y="136.3">, I C interface compatibility</text>
<text x="111.1" y="134.7">as a single chip digital alternative to a Platinum RTD.</text>
<text x="20" y="140.5">•</text>
<text x="25" y="140.5">Medical grade: meets ASTM E1112 and ISO</text>
<text x="111.1" y="139">The TMP117 has an accuracy comparable to a Class</text>
<text x="111.1" y="143.2">AA RTD, while only using a fraction of the power</text>
<text x="20" y="149">•</text>
<text x="25" y="144.8">80601-2-56</text>
<text x="25" y="149">RTDs replacement: PT100, PT500, PT1000</text>
<text x="111.1" y="147.4">of the power typically needed for a PT100 RTD.</text>
<text x="111.1" y="155.9">many of the complexities of RTDs such as precision</text>
<text x="111.1" y="151.7">The TMP117 simplifies the design effort by removing</text>
<text x="20" y="161.7">•</text>
<text x="25" y="161.7">Electronic thermometers</text>
<text x="111.1" y="160.1">references, matched traces, complicated algorithms,</text>
<text x="20" y="165.9">•</text>
<text x="25" y="165.9">Wireless environmental sensors</text>
<text x="111.1" y="164.4">and calibration.</text>
<text x="20" y="170.2">•</text>
<text x="25" y="170.2">Thermostats</text>
<text x="111.1" y="170.7">The TMP117 units are 100% tested on a production</text>
<text x="20" y="174.4">•</text>
<text x="20" y="178.6">•</text>
<text x="25" y="174.4">Automotive test equipment</text>
<text x="25" y="178.6">Wearable fitness and activity monitors</text>
<text x="111.1" y="179.2">equipment</text>
<text x="111.1" y="174.9">setup</text>
<text x="122.8" y="174.9">that</text>
<text x="130.7" y="179.2">that</text>
<text x="131.8" y="174.9">is</text>
<text x="137.5" y="174.9">NIST</text>
<text x="139.8" y="179.2">is</text>
<text x="145.5" y="179.2">calibrated</text>
<text x="148.6" y="174.9">traceable</text>
<text x="163.9" y="179.2">to</text>
<text x="166.2" y="174.9">and</text>
<text x="170" y="179.2">ISO/IEC</text>
<text x="175.2" y="174.9">verified</text>
<text x="186.1" y="179.2">17025</text>
<text x="189.6" y="174.9">with</text>
<text x="20" y="182.9">•</text>
<text x="25" y="182.9">Cold chain asset tracking</text>
<text x="111.1" y="183.4">accredited standards.</text>
<text x="20" y="187.1">•</text>
<text x="20" y="191.3">•</text>
<text x="25" y="187.1">Gas meters and heat meters</text>
<text x="25" y="191.3">Temperature transmitters</text>
<text x="136" y="189.8">Device Information</text>
<text x="40.7" y="249.3">YBG Temperature Accuracy</text>
<text x="128.8" y="249.4">DRV Temperature Accuracy</text>
</g>
<text font-size="3.2" fill="#00f" x="185" y="21.1">TMP117</text>
<g font-size="2.8">
<text x="114.9" y="194.2">PART NUMBER</text>
<text x="146.6" y="194.2">PACKAGE</text>
<text x="169.5" y="194.2">BODY SIZE (NOM)</text>
<text x="111.9" y="201.6">TMP117</text>
<text x="140.2" y="199.1">WSON (6)</text>
<text x="168.4" y="199.1">2.00 mm × 2.00 mm</text>
<text x="140.2" y="204">DSBGA (6)</text>
<text x="168.4" y="204">1.53 mm × 1.00 mm</text>
<text x="111.1" y="210.8">(1)</text>
<text x="118.6" y="210.8">For all available packages, see the package option</text>
<text x="118.6" y="214.2">addendum at the end of the data sheet.</text>
<text x="27.9" y="265.5">An IMPORTANT NOTICE at the end of this data sheet addresses availability, warranty, changes, use in safety-critical applications,</text>
<text x="27.9" y="268.9">intellectual property matters and other important disclaimers. PRODUCTION DATA.</text>
</g>
<g font-size="2.6">
<text x="112.1" y="87">2</text>
<text x="36.4" y="135.5">™</text>
<text x="42" y="135.1">2</text>
</g>
<text font-size="2.6" fill="#00f" x="167.8" y="188.6">(1)</text>
<text font-size="2.5" x="132.5" y="24.3">SNOSD82D – JUNE 2018 – REVISED SEPTEMBER 2022</text>
<g font-size="1.2">
<text x="46.5" y="220.3">0.4</text>
<text x="46.5" y="217.9">0.5</text>
<text x="52.6" y="219.3">WCSP Average</text>
<text x="52.6" y="220.8">TMP117 Min/Max</text>
<text x="65.9" y="219.3">Class AA RTD</text>
<text x="134.4" y="220.3">0.4</text>
<text x="134.4" y="217.9">0.5</text>
<text x="140.4" y="219.5">Average</text>
<text x="140.4" y="220.9">TMP117 Min/Max</text>
<text x="153.7" y="219.5">Class AA RTD</text>
<text x="46.5" y="227.4">0.1</text>
<text x="46.5" y="225">0.2</text>
<text x="46.5" y="222.7">0.3</text>
<text x="134.4" y="227.5">0.1</text>
<text x="134.4" y="225.1">0.2</text>
<text x="134.4" y="222.7">0.3</text>
<text x="46.1" y="232.2">-0.1</text>
<text x="47.5" y="229.8">0</text>
<text x="134" y="232.2">-0.1</text>
<text x="135.4" y="229.8">0</text>
<text x="44.9" y="235.7" transform="rotate(-90 44.9 235.7)">Temperature Error (qC)</text>
<text x="46.1" y="239.3">-0.4</text>
<text x="46.1" y="236.9">-0.3</text>
<text x="46.1" y="234.5">-0.2</text>
<text x="132.8" y="235.8" transform="rotate(-90 132.8 235.8)">Temperature Error (qC)</text>
<text x="134" y="239.4">-0.4</text>
<text x="134" y="237">-0.3</text>
<text x="134" y="234.6">-0.2</text>
<text x="46.1" y="241.7">-0.5</text>
<text x="47.8" y="243.1">-55</text>
<text x="51.9" y="243.1">-30</text>
<text x="56.4" y="243.1">-5</text>
<text x="60.4" y="243.1">20</text>
<text x="60.7" y="244.5">Temperature (qC)</text>
<text x="64.5" y="243.1">45</text>
<text x="68.6" y="243.1">70</text>
<text x="72.7" y="243.1">95</text>
<text x="76.4" y="243.1">120</text>
<text x="80.5" y="243.1">145</text>
<text x="134" y="241.8">-0.5</text>
<text x="135.7" y="243.2">-55</text>
<text x="139.9" y="243.2">-30</text>
<text x="144.3" y="243.2">-5</text>
<text x="148.3" y="243.2">20</text>
<text x="148.7" y="244.6">Temperature (qC)</text>
<text x="152.4" y="243.2">45</text>
<text x="156.5" y="243.2">70</text>
<text x="160.6" y="243.2">95</text>
<text x="164.4" y="243.2">120</text>
<text x="168.5" y="243.2">145</text>
</g>
<g font-size=".9" fill="#a8a8a8">
<text x="82.2" y="245">Accu</text>
<text x="170.2" y="245.1">Accu</text>
</g>
</svg>
